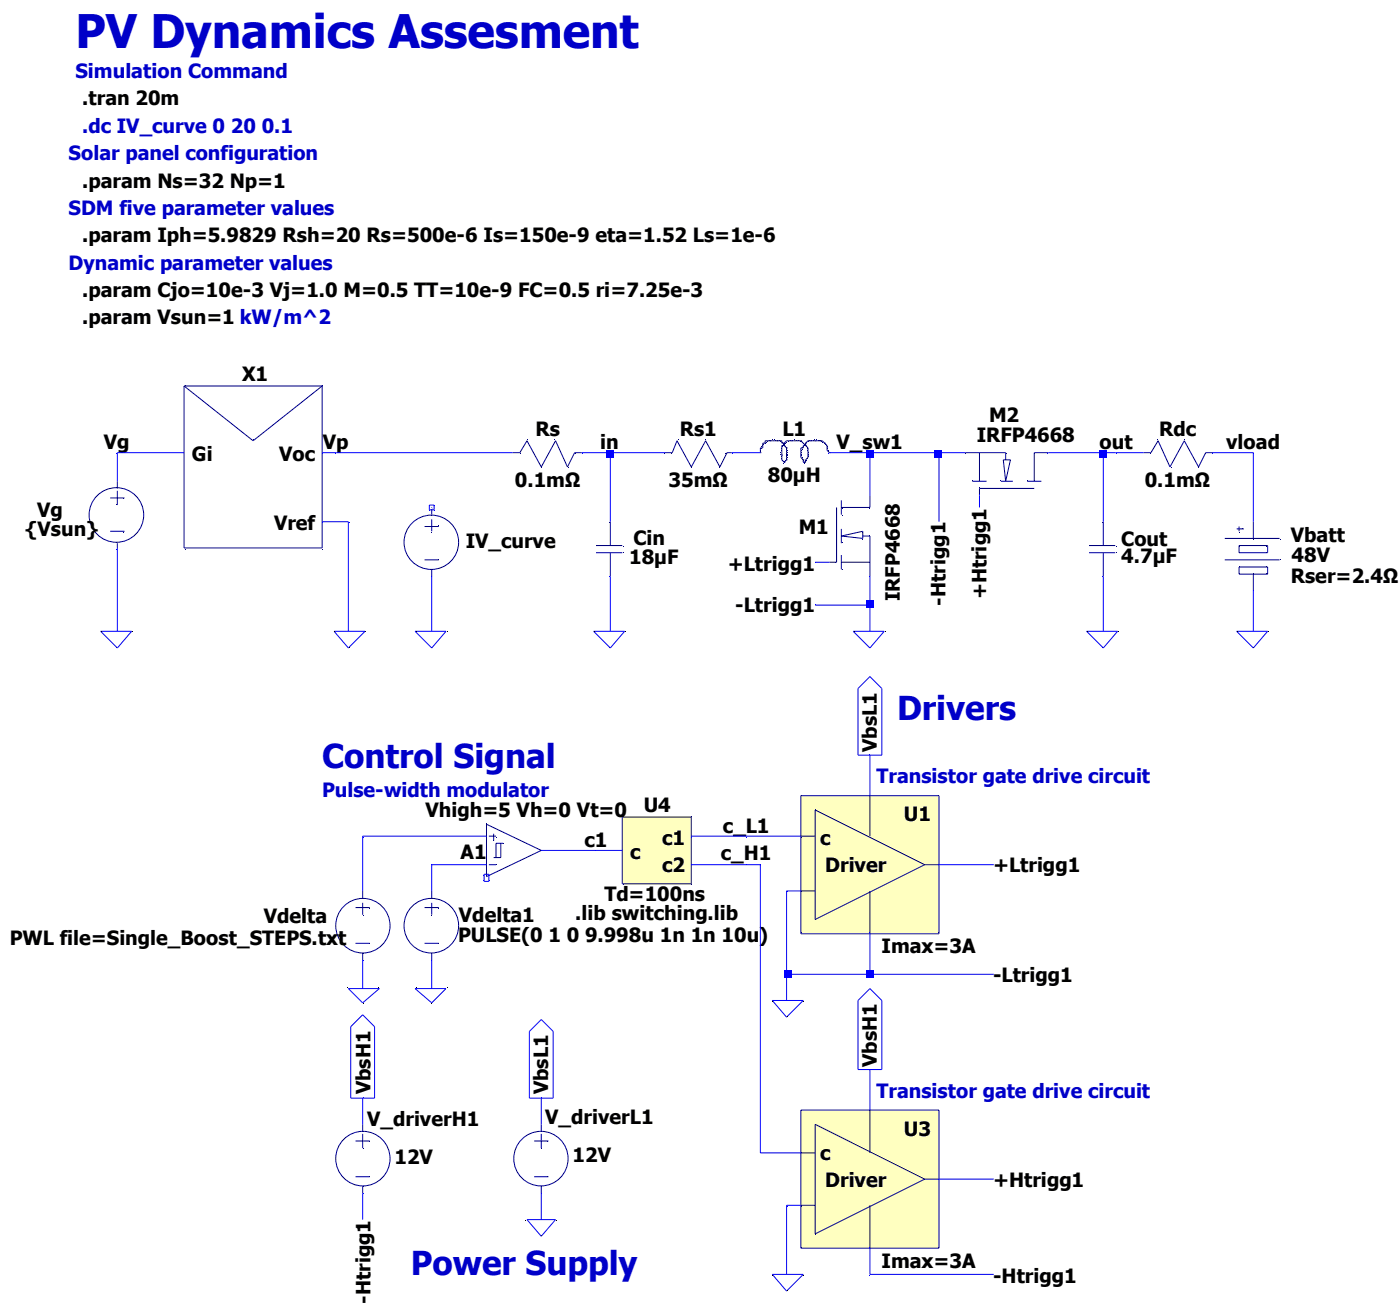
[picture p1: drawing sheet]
<svg xmlns="http://www.w3.org/2000/svg" width="207mm" height="194mm" viewBox="0 0 207 194" stroke-linecap="round" stroke-linejoin="round" font-family="sans-serif">
<path d="M27.3 81.2h20.4" fill="none" stroke="#00007f" stroke-width=".15"/>
<path d="M27.3 57.2v24" fill="none" stroke="#00007f" stroke-width=".15"/>
<path d="M27.3 57.2h20.4" fill="none" stroke="#00007f" stroke-width=".15"/>
<path d="M47.7 57.2v24" fill="none" stroke="#00007f" stroke-width=".15"/>
<path d="M27.3 57.2l10.2 8.1" fill="none" stroke="#00007f" stroke-width=".15"/>
<path d="M47.7 57.2l-10.2 8.1" fill="none" stroke="#00007f" stroke-width=".15"/>
<path d="M16.3 73.8h2.1" fill="none" stroke="#00007f" stroke-width=".15"/>
<path d="M16.3 78.7h2.1" fill="none" stroke="#00007f" stroke-width=".15"/>
<path d="M17.4 72.7v2.1" fill="none" stroke="#00007f" stroke-width=".15"/>
<path d="M17.4 80.5v.7" fill="none" stroke="#00007f" stroke-width=".15"/>
<path d="M17.4 71.3v1" fill="none" stroke="#00007f" stroke-width=".15"/>
<g fill="none" stroke="#00007f" stroke-width=".15">
<path d="M116.2 68.5h.1"/>
<circle cx="17.2" cy="76.3" r="4"/>
</g>
<path d="M115.8 68.1l.4 .4" fill="none" stroke="#00007f" stroke-width=".15"/>
<path d="M115.8 67.8v.3" fill="none" stroke="#00007f" stroke-width=".15"/>
<path d="M115.8 67.4v.4" fill="none" stroke="#00007f" stroke-width=".15"/>
<path d="M115.8 67.4h.1" fill="none" stroke="#00007f" stroke-width=".15"/>
<path d="M115.8 67v.4" fill="none" stroke="#00007f" stroke-width=".15"/>
<path d="M115.8 66.7v.3" fill="none" stroke="#00007f" stroke-width=".15"/>
<path d="M115.8 66.3v.4" fill="none" stroke="#00007f" stroke-width=".15"/>
<path d="M115.8 66v.3" fill="none" stroke="#00007f" stroke-width=".15"/>
<path d="M115.8 66h.4" fill="none" stroke="#00007f" stroke-width=".15"/>
<path d="M116.2 65.6v.4" fill="none" stroke="#00007f" stroke-width=".15"/>
<path d="M116.5 65.3l-.3 .3" fill="none" stroke="#00007f" stroke-width=".15"/>
<path d="M116.5 65.3h.4" fill="none" stroke="#00007f" stroke-width=".15"/>
<path d="M116.9 65.3h.3" fill="none" stroke="#00007f" stroke-width=".15"/>
<path d="M117.2 65.3h.1" fill="none" stroke="#00007f" stroke-width=".15"/>
<path d="M117.2 65.3h.4" fill="none" stroke="#00007f" stroke-width=".15"/>
<path d="M117.6 65.3h.3" fill="none" stroke="#00007f" stroke-width=".15"/>
<path d="M117.9 65.3h.4" fill="none" stroke="#00007f" stroke-width=".15"/>
<path d="M118.3 65.3h.3" fill="none" stroke="#00007f" stroke-width=".15"/>
<path d="M118.6 65.3h.1" fill="none" stroke="#00007f" stroke-width=".15"/>
<path d="M118.6 65.3l.4 .3" fill="none" stroke="#00007f" stroke-width=".15"/>
<path d="M119 65.6l.3 .4" fill="none" stroke="#00007f" stroke-width=".15"/>
<path d="M119.3 66h.1" fill="none" stroke="#00007f" stroke-width=".15"/>
<path d="M119.3 66l.4 .3" fill="none" stroke="#00007f" stroke-width=".15"/>
<path d="M119.7 66.3v.4" fill="none" stroke="#00007f" stroke-width=".15"/>
<path d="M119.7 66.7v.3" fill="none" stroke="#00007f" stroke-width=".15"/>
<path d="M119.7 67v.4" fill="none" stroke="#00007f" stroke-width=".15"/>
<path d="M119.7 67.4h.1" fill="none" stroke="#00007f" stroke-width=".15"/>
<path d="M119.7 67.4v.4" fill="none" stroke="#00007f" stroke-width=".15"/>
<path d="M119.7 67.8l-.4 .3" fill="none" stroke="#00007f" stroke-width=".15"/>
<path d="M119.3 68.1v.4" fill="none" stroke="#00007f" stroke-width=".15"/>
<path d="M119 68.5h.3" fill="none" stroke="#00007f" stroke-width=".15"/>
<path d="M119 68.5h.3" fill="none" stroke="#00007f" stroke-width=".15"/>
<path d="M119 68.1v.4" fill="none" stroke="#00007f" stroke-width=".15"/>
<path d="M119 68.1h.1" fill="none" stroke="#00007f" stroke-width=".15"/>
<path d="M118.6 67.8l.4 .3" fill="none" stroke="#00007f" stroke-width=".15"/>
<path d="M118.6 67.4v.4" fill="none" stroke="#00007f" stroke-width=".15"/>
<path d="M118.6 67.4h.1" fill="none" stroke="#00007f" stroke-width=".15"/>
<path d="M118.6 67v.4" fill="none" stroke="#00007f" stroke-width=".15"/>
<path d="M118.6 66.7v.3" fill="none" stroke="#00007f" stroke-width=".15"/>
<path d="M118.6 66.3v.4" fill="none" stroke="#00007f" stroke-width=".15"/>
<path d="M118.6 66.3h.4" fill="none" stroke="#00007f" stroke-width=".15"/>
<path d="M119 66v.3" fill="none" stroke="#00007f" stroke-width=".15"/>
<path d="M119 66h.3" fill="none" stroke="#00007f" stroke-width=".15"/>
<path d="M119.3 65.6v.4" fill="none" stroke="#00007f" stroke-width=".15"/>
<path d="M119.3 65.6h.1" fill="none" stroke="#00007f" stroke-width=".15"/>
<path d="M119.7 65.3l-.4 .3" fill="none" stroke="#00007f" stroke-width=".15"/>
<path d="M119.7 65.3h.3" fill="none" stroke="#00007f" stroke-width=".15"/>
<path d="M120 65.3h.1" fill="none" stroke="#00007f" stroke-width=".15"/>
<path d="M120 65.3h.4" fill="none" stroke="#00007f" stroke-width=".15"/>
<path d="M120.4 65.3h.3" fill="none" stroke="#00007f" stroke-width=".15"/>
<path d="M120.7 65.3h.1" fill="none" stroke="#00007f" stroke-width=".15"/>
<path d="M120.7 65.3h.4" fill="none" stroke="#00007f" stroke-width=".15"/>
<path d="M121.1 65.3h.4" fill="none" stroke="#00007f" stroke-width=".15"/>
<path d="M121.5 65.3h.1" fill="none" stroke="#00007f" stroke-width=".15"/>
<path d="M121.5 65.3h.3" fill="none" stroke="#00007f" stroke-width=".15"/>
<path d="M121.8 65.3l.4 .3" fill="none" stroke="#00007f" stroke-width=".15"/>
<path d="M122.2 65.6h.1" fill="none" stroke="#00007f" stroke-width=".15"/>
<path d="M122.2 65.6l.3 .4" fill="none" stroke="#00007f" stroke-width=".15"/>
<path d="M122.5 66v.3" fill="none" stroke="#00007f" stroke-width=".15"/>
<path d="M122.5 66.3h.1" fill="none" stroke="#00007f" stroke-width=".15"/>
<path d="M122.5 66.3v.4" fill="none" stroke="#00007f" stroke-width=".15"/>
<path d="M122.5 66.7l.4 .3" fill="none" stroke="#00007f" stroke-width=".15"/>
<path d="M122.9 67h.1" fill="none" stroke="#00007f" stroke-width=".15"/>
<path d="M112.6 67h.1" fill="none" stroke="#00007f" stroke-width=".15"/>
<path d="M112.6 66.7v.3" fill="none" stroke="#00007f" stroke-width=".15"/>
<path d="M112.6 66.3v.4" fill="none" stroke="#00007f" stroke-width=".15"/>
<path d="M112.6 66.3h.4" fill="none" stroke="#00007f" stroke-width=".15"/>
<path d="M113 66v.3" fill="none" stroke="#00007f" stroke-width=".15"/>
<path d="M113 65.6v.4" fill="none" stroke="#00007f" stroke-width=".15"/>
<path d="M113 65.6h.3" fill="none" stroke="#00007f" stroke-width=".15"/>
<path d="M113.3 65.3v.3" fill="none" stroke="#00007f" stroke-width=".15"/>
<path d="M113.3 65.3h.4" fill="none" stroke="#00007f" stroke-width=".15"/>
<path d="M113.7 65.3h.3" fill="none" stroke="#00007f" stroke-width=".15"/>
<path d="M114 65.3h.1" fill="none" stroke="#00007f" stroke-width=".15"/>
<path d="M114 65.3h.4" fill="none" stroke="#00007f" stroke-width=".15"/>
<path d="M114.4 65.3h.4" fill="none" stroke="#00007f" stroke-width=".15"/>
<path d="M114.8 65.3h.3" fill="none" stroke="#00007f" stroke-width=".15"/>
<path d="M115.1 65.3h.1" fill="none" stroke="#00007f" stroke-width=".15"/>
<path d="M115.1 65.3h.4" fill="none" stroke="#00007f" stroke-width=".15"/>
<path d="M115.5 65.3h.3" fill="none" stroke="#00007f" stroke-width=".15"/>
<path d="M115.8 65.3v.3" fill="none" stroke="#00007f" stroke-width=".15"/>
<path d="M115.8 65.6h.4" fill="none" stroke="#00007f" stroke-width=".15"/>
<path d="M116.2 65.6v.4" fill="none" stroke="#00007f" stroke-width=".15"/>
<path d="M116.2 66h.1" fill="none" stroke="#00007f" stroke-width=".15"/>
<path d="M116.2 66l.3 .3" fill="none" stroke="#00007f" stroke-width=".15"/>
<path d="M116.5 66.3h.1" fill="none" stroke="#00007f" stroke-width=".15"/>
<path d="M116.5 66.3v.4" fill="none" stroke="#00007f" stroke-width=".15"/>
<path d="M116.5 66.7v.3" fill="none" stroke="#00007f" stroke-width=".15"/>
<path d="M116.5 67v.4" fill="none" stroke="#00007f" stroke-width=".15"/>
<path d="M116.5 67.4h.1" fill="none" stroke="#00007f" stroke-width=".15"/>
<path d="M116.5 67.4v.4" fill="none" stroke="#00007f" stroke-width=".15"/>
<path d="M116.5 67.8v.3" fill="none" stroke="#00007f" stroke-width=".15"/>
<path d="M116.5 68.1h.1" fill="none" stroke="#00007f" stroke-width=".15"/>
<path d="M116.5 68.1l-.3 .4" fill="none" stroke="#00007f" stroke-width=".15"/>
<path d="M116.2 68.5h.1" fill="none" stroke="#00007f" stroke-width=".15"/>
<path d="M163.4 81.9v3.5" fill="none" stroke="#00007f" stroke-width=".15"/>
<path d="M163.4 77.3v3.5" fill="none" stroke="#00007f" stroke-width=".15"/>
<path d="M161.3 80.8h3.9" fill="none" stroke="#00007f" stroke-width=".15"/>
<path d="M161.3 81.9h3.9" fill="none" stroke="#00007f" stroke-width=".15"/>
<path d="M128.9 79.4v6" fill="none" stroke="#00007f" stroke-width=".15"/>
<path d="M124.6 83.3h4.3" fill="none" stroke="#00007f" stroke-width=".15"/>
<path d="M127.8 79.4h1.1" fill="none" stroke="#00007f" stroke-width=".15"/>
<path d="M127.8 78.7l-3.2 .7" fill="none" stroke="#00007f" stroke-width=".15"/>
<path d="M124.6 79.4l3.2 .3" fill="none" stroke="#00007f" stroke-width=".15"/>
<path d="M127.8 78.7v1" fill="none" stroke="#00007f" stroke-width=".15"/>
<path d="M124.6 74.1v2.1" fill="none" stroke="#00007f" stroke-width=".15"/>
<path d="M124.6 78.3v2.2" fill="none" stroke="#00007f" stroke-width=".15"/>
<path d="M124.6 82.2v2.1" fill="none" stroke="#00007f" stroke-width=".15"/>
<path d="M122.9 83.3h1" fill="none" stroke="#00007f" stroke-width=".15"/>
<path d="M123.9 75.2v8.1" fill="none" stroke="#00007f" stroke-width=".15"/>
<path d="M124.6 75.2h4.3" fill="none" stroke="#00007f" stroke-width=".15"/>
<path d="M128.9 73.4v1.8" fill="none" stroke="#00007f" stroke-width=".15"/>
<path d="M90.4 81.9v3.5" fill="none" stroke="#00007f" stroke-width=".15"/>
<path d="M90.4 77.3v3.5" fill="none" stroke="#00007f" stroke-width=".15"/>
<path d="M88.3 80.8h3.9" fill="none" stroke="#00007f" stroke-width=".15"/>
<path d="M88.3 81.9h3.9" fill="none" stroke="#00007f" stroke-width=".15"/>
<path d="M118.7 117.9h20.3v20.2h-20.3z" fill="#ffffc0"/>
<path d="M118.6 138.3h20.5" fill="none" stroke="#00007f" stroke-width=".15"/>
<path d="M118.6 117.8v20.5" fill="none" stroke="#00007f" stroke-width=".15"/>
<path d="M118.6 117.8h20.5" fill="none" stroke="#00007f" stroke-width=".15"/>
<path d="M139.1 117.8v20.5" fill="none" stroke="#00007f" stroke-width=".15"/>
<path d="M120.7 120l16.3 8.1" fill="none" stroke="#00007f" stroke-width=".15"/>
<path d="M120.7 120v16.2" fill="none" stroke="#00007f" stroke-width=".15"/>
<path d="M137 128.1l-16.3 8.1" fill="none" stroke="#00007f" stroke-width=".15"/>
<path d="M118.6 123.8h2.1" fill="none" stroke="#00007f" stroke-width=".15"/>
<path d="M118.6 132h2.1" fill="none" stroke="#00007f" stroke-width=".15"/>
<path d="M128.9 117.8v6" fill="none" stroke="#00007f" stroke-width=".15"/>
<path d="M128.9 132v6.3" fill="none" stroke="#00007f" stroke-width=".15"/>
<path d="M137 128.1h2.1" fill="none" stroke="#00007f" stroke-width=".15"/>
<path d="M52.7 134.4h2.1" fill="none" stroke="#00007f" stroke-width=".15"/>
<path d="M52.7 139.7h2.1" fill="none" stroke="#00007f" stroke-width=".15"/>
<path d="M53.7 133.7v1.8" fill="none" stroke="#00007f" stroke-width=".15"/>
<path d="M53.7 141.1v1.1" fill="none" stroke="#00007f" stroke-width=".15"/>
<path d="M53.7 132v1" fill="none" stroke="#00007f" stroke-width=".15"/>
<g fill="none" stroke="#00007f" stroke-width=".15">
<path d="M79.1 169h2.1"/>
<circle cx="53.7" cy="137.1" r="4"/>
</g>
<path d="M79.1 174.3h2.1" fill="none" stroke="#00007f" stroke-width=".15"/>
<path d="M80.2 167.9v2.2" fill="none" stroke="#00007f" stroke-width=".15"/>
<path d="M80.2 175.7v1.1" fill="none" stroke="#00007f" stroke-width=".15"/>
<path d="M80.2 166.5v1.1" fill="none" stroke="#00007f" stroke-width=".15"/>
<g fill="none" stroke="#00007f" stroke-width=".15">
<path d="M143 67h6"/>
<circle cx="80.1" cy="171.6" r="4"/>
</g>
<path d="M145.1 67v4.3" fill="none" stroke="#00007f" stroke-width=".15"/>
<path d="M149 67v1.1" fill="none" stroke="#00007f" stroke-width=".15"/>
<path d="M149.7 68.1l-.7 3.2" fill="none" stroke="#00007f" stroke-width=".15"/>
<path d="M148.6 68.1l.4 3.2" fill="none" stroke="#00007f" stroke-width=".15"/>
<path d="M148.6 68.1h1.1" fill="none" stroke="#00007f" stroke-width=".15"/>
<path d="M152.1 71.3h2.2" fill="none" stroke="#00007f" stroke-width=".15"/>
<path d="M148.3 71.3h1.7" fill="none" stroke="#00007f" stroke-width=".15"/>
<path d="M144 71.3h2.1" fill="none" stroke="#00007f" stroke-width=".15"/>
<path d="M145.1 72.3v1.1" fill="none" stroke="#00007f" stroke-width=".15"/>
<path d="M145.1 72.3h8.1" fill="none" stroke="#00007f" stroke-width=".15"/>
<path d="M153.2 67v4.3" fill="none" stroke="#00007f" stroke-width=".15"/>
<path d="M153.2 67h2.1" fill="none" stroke="#00007f" stroke-width=".15"/>
<path d="M118.7 164.5h20.3v20.3h-20.3z" fill="#ffffc0"/>
<path d="M118.6 184.9h20.5" fill="none" stroke="#00007f" stroke-width=".15"/>
<path d="M118.6 164.4v20.5" fill="none" stroke="#00007f" stroke-width=".15"/>
<path d="M118.6 164.4h20.5" fill="none" stroke="#00007f" stroke-width=".15"/>
<path d="M139.1 164.4v20.5" fill="none" stroke="#00007f" stroke-width=".15"/>
<path d="M120.7 166.5l16.3 8.1" fill="none" stroke="#00007f" stroke-width=".15"/>
<path d="M120.7 166.5v16.3" fill="none" stroke="#00007f" stroke-width=".15"/>
<path d="M137 174.6l-16.3 8.2" fill="none" stroke="#00007f" stroke-width=".15"/>
<path d="M118.6 170.8h2.1" fill="none" stroke="#00007f" stroke-width=".15"/>
<path d="M118.6 178.5h2.1" fill="none" stroke="#00007f" stroke-width=".15"/>
<path d="M128.9 164.4v6.4" fill="none" stroke="#00007f" stroke-width=".15"/>
<path d="M128.9 178.5v6.4" fill="none" stroke="#00007f" stroke-width=".15"/>
<path d="M137 174.6h2.1" fill="none" stroke="#00007f" stroke-width=".15"/>
<path d="M52.7 169h2.1" fill="none" stroke="#00007f" stroke-width=".15"/>
<path d="M52.7 174.3h2.1" fill="none" stroke="#00007f" stroke-width=".15"/>
<path d="M53.7 167.9v2.2" fill="none" stroke="#00007f" stroke-width=".15"/>
<path d="M53.7 175.7v1.1" fill="none" stroke="#00007f" stroke-width=".15"/>
<path d="M53.7 166.5v1.1" fill="none" stroke="#00007f" stroke-width=".15"/>
<g fill="none" stroke="#00007f" stroke-width=".15">
<path d="M178.6 67h1.1"/>
<circle cx="53.7" cy="171.6" r="4"/>
</g>
<path d="M178.6 67l-1.1 2.2" fill="none" stroke="#00007f" stroke-width=".15"/>
<path d="M175.4 65.3l2.1 3.9" fill="none" stroke="#00007f" stroke-width=".15"/>
<path d="M175.4 65.3l-2.1 3.9" fill="none" stroke="#00007f" stroke-width=".15"/>
<path d="M171.5 65.3l1.8 3.9" fill="none" stroke="#00007f" stroke-width=".15"/>
<path d="M169.4 67h1.1" fill="none" stroke="#00007f" stroke-width=".15"/>
<path d="M171.5 65.3l-1 1.7" fill="none" stroke="#00007f" stroke-width=".15"/>
<path d="M85.1 67h1.1" fill="none" stroke="#00007f" stroke-width=".15"/>
<path d="M85.1 67l-1 2.2" fill="none" stroke="#00007f" stroke-width=".15"/>
<path d="M82.3 65.3l1.8 3.9" fill="none" stroke="#00007f" stroke-width=".15"/>
<path d="M82.3 65.3l-2.1 3.9" fill="none" stroke="#00007f" stroke-width=".15"/>
<path d="M78.1 65.3l2.1 3.9" fill="none" stroke="#00007f" stroke-width=".15"/>
<path d="M75.9 67h1.1" fill="none" stroke="#00007f" stroke-width=".15"/>
<path d="M78.1 65.3l-1.1 1.7" fill="none" stroke="#00007f" stroke-width=".15"/>
<path d="M92.3 120.9h10.1v10.1h-10.1z" fill="#ffffc0"/>
<path d="M92.2 121h10.2" fill="none" stroke="#00007f" stroke-width=".15"/>
<path d="M102.4 121v9.9" fill="none" stroke="#00007f" stroke-width=".15"/>
<path d="M92.2 130.9h10.2" fill="none" stroke="#00007f" stroke-width=".15"/>
<path d="M92.2 121v9.9" fill="none" stroke="#00007f" stroke-width=".15"/>
<path d="M183.5 80.8h4.3" fill="none" stroke="#00007f" stroke-width=".15"/>
<path d="M187.8 80.8v1.1" fill="none" stroke="#00007f" stroke-width=".15"/>
<path d="M183.5 81.9h4.3" fill="none" stroke="#00007f" stroke-width=".15"/>
<path d="M183.5 80.8v1.1" fill="none" stroke="#00007f" stroke-width=".15"/>
<path d="M183.5 84h4.3" fill="none" stroke="#00007f" stroke-width=".15"/>
<path d="M187.8 84v1" fill="none" stroke="#00007f" stroke-width=".15"/>
<path d="M183.5 85h4.3" fill="none" stroke="#00007f" stroke-width=".15"/>
<path d="M183.5 84v1" fill="none" stroke="#00007f" stroke-width=".15"/>
<path d="M181.4 79.7h8.1" fill="none" stroke="#00007f" stroke-width=".15"/>
<path d="M181.4 82.9h8.1" fill="none" stroke="#00007f" stroke-width=".15"/>
<path d="M185.7 85v2.5" fill="none" stroke="#00007f" stroke-width=".15"/>
<path d="M185.7 77.3v2.4" fill="none" stroke="#00007f" stroke-width=".15"/>
<path d="M183.2 78.3h1" fill="none" stroke="#00007f" stroke-width=".15"/>
<path d="M183.5 78v.7" fill="none" stroke="#00007f" stroke-width=".15"/>
<path d="M73.1 127h1.1" fill="none" stroke="#00007f" stroke-width=".15"/>
<path d="M73.5 124.9h1" fill="none" stroke="#00007f" stroke-width=".15"/>
<path d="M73.5 124.9v2.1" fill="none" stroke="#00007f" stroke-width=".15"/>
<path d="M74.2 124.9v2.1" fill="none" stroke="#00007f" stroke-width=".15"/>
<path d="M72.1 122.1l8.1 3.9" fill="none" stroke="#00007f" stroke-width=".15"/>
<path d="M80.2 126l-8.1 3.8" fill="none" stroke="#00007f" stroke-width=".15"/>
<path d="M72.1 122.1v7.7" fill="none" stroke="#00007f" stroke-width=".15"/>
<path d="M72.4 123.8h1.1" fill="none" stroke="#00007f" stroke-width=".15"/>
<path d="M73.1 123.5v1.1" fill="none" stroke="#00007f" stroke-width=".15"/>
<path d="M72.4 128.1h1.1" fill="none" stroke="#00007f" stroke-width=".15"/>
<path d="M71.7 129.5h.7" fill="none" stroke="#00f" stroke-width=".15"/>
<path d="M72.4 129.5v1" fill="none" stroke="#00f" stroke-width=".15"/>
<path d="M71.7 130.5h.7" fill="none" stroke="#00f" stroke-width=".15"/>
<path d="M71.7 129.5v1" fill="none" stroke="#00f" stroke-width=".15"/>
<path d="M62.9 134.4h2.1" fill="none" stroke="#00007f" stroke-width=".15"/>
<path d="M62.9 139.7h2.1" fill="none" stroke="#00007f" stroke-width=".15"/>
<path d="M64 133.7v1.8" fill="none" stroke="#00007f" stroke-width=".15"/>
<path d="M64 141.1v1.1" fill="none" stroke="#00007f" stroke-width=".15"/>
<path d="M64 132v1" fill="none" stroke="#00007f" stroke-width=".15"/>
<g fill="none" stroke="#00007f" stroke-width=".15">
<path d="M98.5 67h1.1"/>
<circle cx="63.9" cy="137.1" r="4"/>
</g>
<path d="M100.3 65.3l-.7 1.7" fill="none" stroke="#00007f" stroke-width=".15"/>
<path d="M100.3 65.3l2.1 3.9" fill="none" stroke="#00007f" stroke-width=".15"/>
<path d="M104.5 65.3l-2.1 3.9" fill="none" stroke="#00007f" stroke-width=".15"/>
<path d="M104.5 65.3l2.1 3.9" fill="none" stroke="#00007f" stroke-width=".15"/>
<path d="M107.7 67h.7" fill="none" stroke="#00007f" stroke-width=".15"/>
<path d="M107.7 67l-1.1 2.2" fill="none" stroke="#00007f" stroke-width=".15"/>
<path d="M62.9 78h2.1" fill="none" stroke="#00007f" stroke-width=".15"/>
<path d="M62.9 82.9h2.1" fill="none" stroke="#00007f" stroke-width=".15"/>
<path d="M64 76.9v1.8" fill="none" stroke="#00007f" stroke-width=".15"/>
<path d="M64 84.3v1.1" fill="none" stroke="#00007f" stroke-width=".15"/>
<path d="M64 75.2v1" fill="none" stroke="#00007f" stroke-width=".15"/>
<circle cx="63.9" cy="80.3" r="4" fill="none" stroke="#00007f" stroke-width=".15"/>
<path d="M63.6 74.8h.7" fill="none" stroke="#00f" stroke-width=".15"/>
<path d="M64.3 74.8v.7" fill="none" stroke="#00f" stroke-width=".15"/>
<path d="M63.6 75.5h.7" fill="none" stroke="#00f" stroke-width=".15"/>
<path d="M63.6 74.8v.7" fill="none" stroke="#00f" stroke-width=".15"/>
<g fill="none" stroke="#00f" stroke-width=".15">
<path d="M17.4 67h9.9M14.9 93.5h4.6l-2.1 2.5zM49.5 93.5h4.6l-2.5 2.5zM61.5 93.5h4.6l-2.1 2.5zM87.9 93.5h4.6l-2.1 2.5zM126.4 93.5h4.6l-2.1 2.5zM161 93.5h4.6l-2.2 2.5zM183.2 93.5h4.6l-2.1 2.5zM127.1 102l1.8-1.8 1.7 1.8v9.9h-3.5zM51.6 146.4h4.6l-2.5 2.1zM52 152.1l1.7-1.8 1.8 1.8v10.6h-3.5zM61.5 146.4h4.6l-2.1 2.1z"/>
<path d="M80.2 151l1.7 1.8v9.9h-3.5v-9.9zM114.4 148.2h4.6l-2.5 2.5zM128.9 146.4l1.7 1.8v10.2h-3.5v-10.2zM78.1 180.6h4.2l-2.1 2.5zM114.4 188.8h4.6l-2.5 2.4z"/>
</g>
<path d="M47.7 67h2.1" fill="none" stroke="#00f" stroke-width=".15"/>
<path d="M49.8 67h26.1" fill="none" stroke="#00f" stroke-width=".15"/>
<path d="M86.2 67h4.2" fill="none" stroke="#00f" stroke-width=".15"/>
<path d="M90.4 67h8.1" fill="none" stroke="#00f" stroke-width=".15"/>
<path d="M108.4 67h4.2" fill="none" stroke="#00f" stroke-width=".15"/>
<path d="M122.9 67h6" fill="none" stroke="#00f" stroke-width=".15"/>
<path d="M128.9 67h10.2" fill="none" stroke="#00f" stroke-width=".15"/>
<path d="M139.1 67h3.9" fill="none" stroke="#00f" stroke-width=".15"/>
<path d="M155.3 67h8.1" fill="none" stroke="#00f" stroke-width=".15"/>
<path d="M163.4 67h1.8" fill="none" stroke="#00f" stroke-width=".15"/>
<path d="M165.2 67h4.2" fill="none" stroke="#00f" stroke-width=".15"/>
<path d="M179.7 67h6" fill="none" stroke="#00f" stroke-width=".15"/>
<path d="M17.4 67v4.3" fill="none" stroke="#00f" stroke-width=".15"/>
<path d="M128.9 67v6.4" fill="none" stroke="#00f" stroke-width=".15"/>
<path d="M145.1 73.4v1.8" fill="none" stroke="#00f" stroke-width=".15"/>
<path d="M47.7 77.3h3.9" fill="none" stroke="#00f" stroke-width=".15"/>
<path d="M90.4 67v10.3" fill="none" stroke="#00f" stroke-width=".15"/>
<path d="M139.1 67v10.3" fill="none" stroke="#00f" stroke-width=".15"/>
<path d="M163.4 67v10.3" fill="none" stroke="#00f" stroke-width=".15"/>
<path d="M185.7 67v10.3" fill="none" stroke="#00f" stroke-width=".15"/>
<path d="M120.7 83.3h2.2" fill="none" stroke="#00f" stroke-width=".15"/>
<path d="M128.9 85.4v4.2" fill="none" stroke="#00f" stroke-width=".15"/>
<path d="M120.7 89.6h8.2" fill="none" stroke="#00f" stroke-width=".15"/>
<path d="M17.4 81.2v12.3" fill="none" stroke="#00f" stroke-width=".15"/>
<path d="M51.6 77.3v16.2" fill="none" stroke="#00f" stroke-width=".15"/>
<path d="M64 85.4v8.1" fill="none" stroke="#00f" stroke-width=".15"/>
<path d="M90.4 85.4v8.1" fill="none" stroke="#00f" stroke-width=".15"/>
<path d="M128.9 89.6v3.9" fill="none" stroke="#00f" stroke-width=".15"/>
<path d="M163.4 85.4v8.1" fill="none" stroke="#00f" stroke-width=".15"/>
<path d="M185.7 87.5v6" fill="none" stroke="#00f" stroke-width=".15"/>
<path d="M128.9 111.9v5.9" fill="none" stroke="#00f" stroke-width=".15"/>
<path d="M53.7 123.8h18.4" fill="none" stroke="#00f" stroke-width=".15"/>
<path d="M102.4 123.8h8.1" fill="none" stroke="#00f" stroke-width=".15"/>
<path d="M110.5 123.8h8.1" fill="none" stroke="#00f" stroke-width=".15"/>
<path d="M80.2 126h8.1" fill="none" stroke="#00f" stroke-width=".15"/>
<path d="M88.3 126h3.9" fill="none" stroke="#00f" stroke-width=".15"/>
<path d="M64 128.1h8.1" fill="none" stroke="#00f" stroke-width=".15"/>
<path d="M102.4 128.1h8.1" fill="none" stroke="#00f" stroke-width=".15"/>
<path d="M110.5 128.1h2.1" fill="none" stroke="#00f" stroke-width=".15"/>
<path d="M139.1 128.1h8.1" fill="none" stroke="#00f" stroke-width=".15"/>
<path d="M53.7 123.8v8.2" fill="none" stroke="#00f" stroke-width=".15"/>
<path d="M64 128.1v3.9" fill="none" stroke="#00f" stroke-width=".15"/>
<path d="M116.5 132h2.1" fill="none" stroke="#00f" stroke-width=".15"/>
<path d="M116.5 132v12.3" fill="none" stroke="#00f" stroke-width=".15"/>
<path d="M128.9 138.3v6" fill="none" stroke="#00f" stroke-width=".15"/>
<path d="M116.5 144.3h12.4" fill="none" stroke="#00f" stroke-width=".15"/>
<path d="M128.9 144.3h18.3" fill="none" stroke="#00f" stroke-width=".15"/>
<path d="M53.7 142.2v4.2" fill="none" stroke="#00f" stroke-width=".15"/>
<path d="M64 142.2v4.2" fill="none" stroke="#00f" stroke-width=".15"/>
<path d="M116.5 144.3v3.9" fill="none" stroke="#00f" stroke-width=".15"/>
<path d="M128.9 158.4v6" fill="none" stroke="#00f" stroke-width=".15"/>
<path d="M53.7 162.7v3.8" fill="none" stroke="#00f" stroke-width=".15"/>
<path d="M80.2 162.7v3.8" fill="none" stroke="#00f" stroke-width=".15"/>
<path d="M112.6 128.1v42.7" fill="none" stroke="#00f" stroke-width=".15"/>
<path d="M112.6 170.8h6" fill="none" stroke="#00f" stroke-width=".15"/>
<path d="M139.1 174.6h8.1" fill="none" stroke="#00f" stroke-width=".15"/>
<path d="M116.5 178.5h2.1" fill="none" stroke="#00f" stroke-width=".15"/>
<path d="M53.7 176.8v3.8" fill="none" stroke="#00f" stroke-width=".15"/>
<path d="M80.2 176.8v3.8" fill="none" stroke="#00f" stroke-width=".15"/>
<path d="M116.5 178.5v10.3" fill="none" stroke="#00f" stroke-width=".15"/>
<path d="M128.9 184.9v3.9" fill="none" stroke="#00f" stroke-width=".15"/>
<path d="M128.9 188.8h18.3" fill="none" stroke="#00f" stroke-width=".15"/>
<g fill="#00f">
<path d="M89.8 66.6h1v1.1h-1z"/>
<path d="M116.2 143.7h1v1.1h-1z"/>
<path d="M128.3 66.6h1.1v1.1h-1.1z"/>
<path d="M128.3 89h1.1v1h-1.1z"/>
<path d="M128.3 143.7h1.1v1.1h-1.1z"/>
<path d="M138.5 66.6h1v1.1h-1z"/>
<path d="M162.8 66.6h1.1v1.1h-1.1z"/>
</g>
<text font-size="6.8" fill="#0000c8" x="11.2" y="7">PV Dynamics Assesment</text>
<g font-size="4.9" fill="#0000c8">
<text x="132.9" y="106.6">Drivers</text>
<text x="47.7" y="113.7">Control Signal</text>
<text x="60.9" y="188.8">Power Supply</text>
</g>
<g font-size="2.9" fill="#0000c8">
<text x="11.2" y="11.5">Simulation Command</text>
<text x="10.2" y="23.7">Solar panel configuration</text>
<text x="12.2" y="19.6">.dc IV_curve 0 20 0.1</text>
<text x="10.2" y="31.8">SDM five parameter values</text>
<text x="10.2" y="39.9">Dynamic parameter values</text>
<text x="47.7" y="118">Pulse-width modulator</text>
<text x="129.8" y="116">Transistor gate drive circuit</text>
<text x="129.8" y="162.7">Transistor gate drive circuit</text>
</g>
<g font-size="2.9">
<text x="12.2" y="15.6">.tran 20m</text>
<text x="12.2" y="27.8">.param Ns=32 Np=1</text>
<text x="12.2" y="35.9">.param Iph=5.9829 Rsh=20 Rs=500e-6 Is=150e-9 eta=1.52 Ls=1e-6</text>
<text x="12.2" y="44">.param Cjo=10e-3 Vj=1.0 M=0.5 TT=10e-9 FC=0.5 ri=7.25e-3</text>
<text x="12.2" y="48.1">.param Vsun=1 kW/m^2</text>
<text x="35.8" y="56.4">X1</text>
<text x="79.3" y="64.5">Rs</text>
<text x="100.7" y="64.5">Rs1</text>
<text x="115.9" y="64.5">L1</text>
<text x="144.7" y="65.5">IRFP4668</text>
<text x="146.5" y="62.5">M2</text>
<text x="171.7" y="64.5">Rdc</text>
<text x="15.4" y="66.6">Vg</text>
<text x="28.4" y="68.3">Gi</text>
<text x="41.4" y="68.3">Voc</text>
<text x="47.8" y="66.6">Vp</text>
<text x="88.9" y="66.6">in</text>
<text x="113.7" y="71.5">80µH</text>
<text x="123.9" y="66.6">V_sw1</text>
<text x="162.9" y="66.6">out</text>
<text x="181.6" y="66.6">vload</text>
<text x="5.5" y="76.6">Vg</text>
<text x="76.3" y="72.1">0.1mΩ</text>
<text x="99" y="72.1">35mΩ</text>
<text x="169.6" y="72.1">0.1mΩ</text>
<text x="3.7" y="79.4">{Vsun}</text>
<text x="40.6" y="78.5">Vref</text>
<text x="69" y="81.2">IV_curve</text>
<text x="93.2" y="83.5">18µF</text>
<text x="93.8" y="80.8">Cin</text>
<text x="118.3" y="79.1">M1</text>
<text x="166.1" y="80.9">Cout</text>
<text x="166.1" y="83.4">4.7µF</text>
<text x="191.2" y="80.3">Vbatt</text>
<text x="191.3" y="83.3">48V</text>
<text x="107.8" y="84.5">+Ltrigg1</text>
<text x="133.3" y="89.1" transform="rotate(-90 133.3 89.1)">IRFP4668</text>
<text x="140" y="89.7" transform="rotate(-90 140 89.7)">-Htrigg1</text>
<text x="146.1" y="88.8" transform="rotate(-90 146.1 88.8)">+Htrigg1</text>
<text x="191.2" y="86.3">Rser=2.4Ω</text>
<text x="108.9" y="90.6">-Ltrigg1</text>
<text x="129.9" y="111.4" transform="rotate(-90 129.9 111.4)">VbsL1</text>
<text x="63" y="121.1">Vhigh=5 Vh=0 Vt=0</text>
<text x="86.6" y="125.4">c1</text>
<text x="95.4" y="120.3">U4</text>
<text x="98.1" y="125.1">c1</text>
<text x="107.1" y="123.4">c_L1</text>
<text x="121.5" y="125.1">c</text>
<text x="133.9" y="121.6">U1</text>
<text x="68.2" y="127.3">A1</text>
<text x="93.3" y="127.2">c</text>
<text x="98.1" y="129.2">c2</text>
<text x="106.8" y="127.4">c_H1</text>
<text x="122.2" y="129.2">Driver</text>
<text x="147.1" y="129.2">+Ltrigg1</text>
<text x="39.1" y="136.7">Vdelta</text>
<text x="68" y="136.5">Vdelta1</text>
<text x="85.2" y="136.3">.lib switching.lib</text>
<text x="89.5" y="133.5">Td=100ns</text>
<text x="1.4" y="140">PWL file=Single_Boost_STEPS.txt</text>
<text x="67.9" y="139.6">PULSE(0 1 0 9.998u 1n 1n 10u)</text>
<text x="130.6" y="141.1">Imax=3A</text>
<text x="147.1" y="145.4">-Ltrigg1</text>
<text x="129.9" y="158" transform="rotate(-90 129.9 158)">VbsH1</text>
<text x="54.4" y="166.7">V_driverH1</text>
<text x="54.9" y="162.1" transform="rotate(-90 54.9 162.1)">VbsH1</text>
<text x="80.8" y="166.5">V_driverL1</text>
<text x="81.2" y="162.1" transform="rotate(-90 81.2 162.1)">VbsL1</text>
<text x="58.5" y="172.4">12V</text>
<text x="84.8" y="172.1">12V</text>
<text x="121.5" y="171.8">c</text>
<text x="133.9" y="168.2">U3</text>
<text x="122.2" y="175.9">Driver</text>
<text x="147.1" y="175.9">+Htrigg1</text>
<text x="130.6" y="187.8">Imax=3A</text>
<text x="147.1" y="190">-Htrigg1</text>
<text x="54.9" y="193.1" transform="rotate(-90 54.9 193.1)">-Htrigg1</text>
</g>
</svg>
